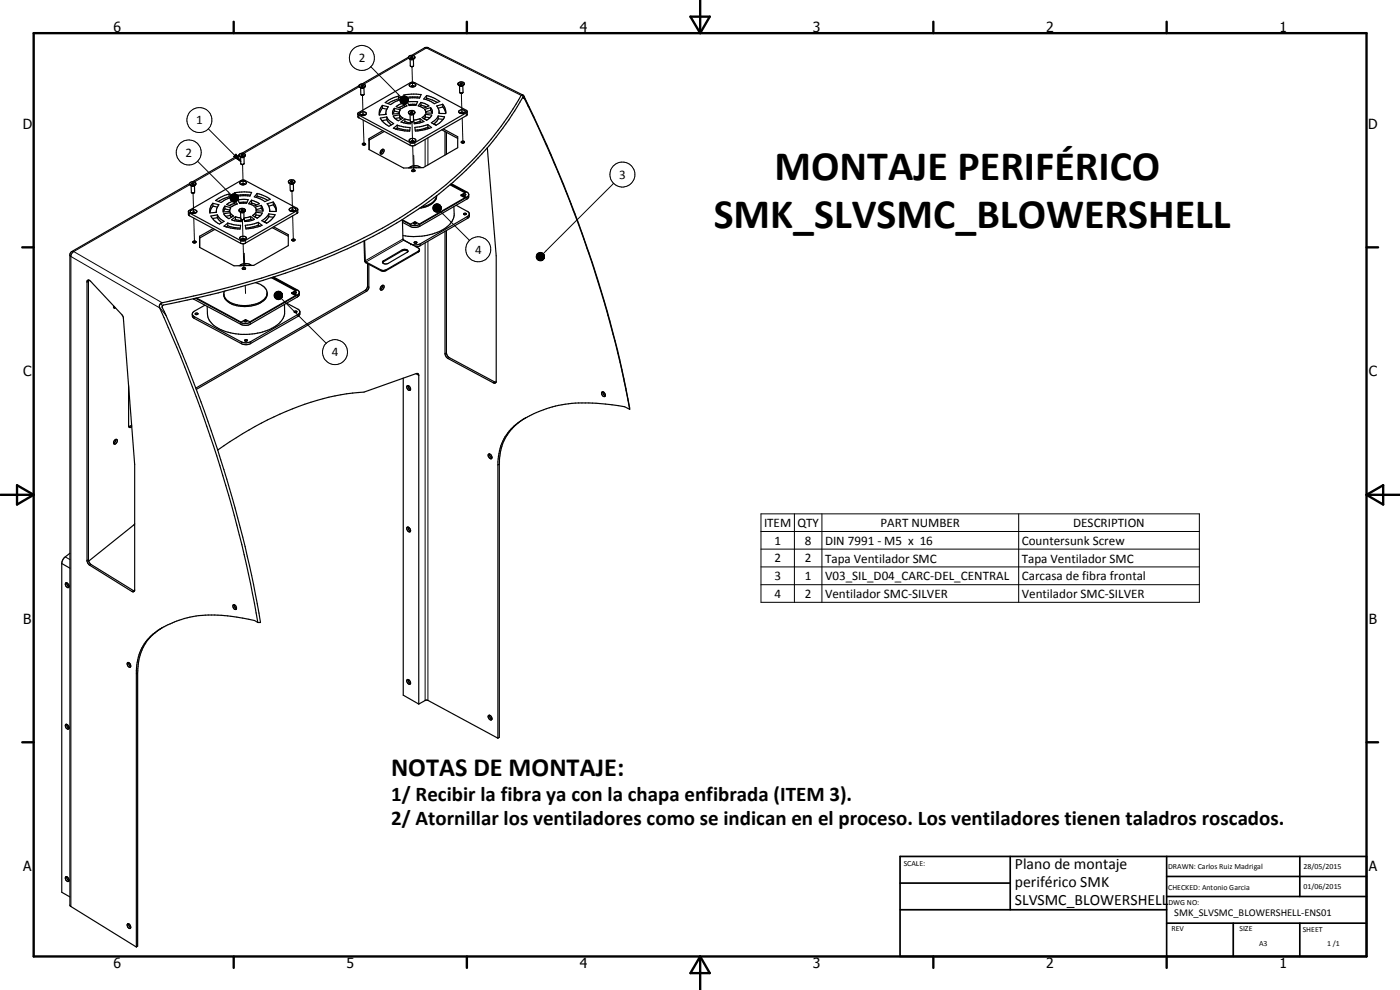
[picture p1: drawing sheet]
<svg xmlns="http://www.w3.org/2000/svg" width="420mm" height="297mm" viewBox="0 0 420 297" stroke-linecap="round" stroke-linejoin="round" font-family="sans-serif">
<g fill="none" stroke="#000" stroke-width=".3">
<path d="M122.7 17.4l-13.5 7.9M127.4 14.4h.6M128 14.4l28.4 14.2M128 14.4l-4 2.3M128.6 14.4h-.6M62.5 38.7l9.8 9.7M107.7 34.5v.8M107.8 26l-34.6 20M108.8 28.6l.2 6.1M109 36.1l.3 7.3M111.3 20l9.1 9.2M120 29.9l2.5 .1-2.5 .2z"/>
<path d="M120 30.2l2.5-.2-2.4 .4zM120 30h2.5M120.1 29.6l2.4 .4-2.5-.1zM120.1 30.4l2.4-.4-2.3 .7zM120.2 29.4l.1-.2 2.2 .8zM120.2 29.4l2.3 .6-2.4-.4zM120.2 30.7l2.3-.7-2.2 .9zM120.3 29.2l.3-.2 1.9 1zM120.3 30.9l2.2-.9-1.9 1.1zM120.6 29l.2-.1 1.7 1.1zM120.6 31.1l1.9-1.1-1.7 1.2zM120.8 28.9l.3-.1 1.4 1.2z"/>
<path d="M120.8 31.2l1.7-1.2-1.4 1.3zM121.1 28.8h.2l1.2 1.2zM121.1 31.3l1.4-1.3-1.2 1.3zM121.3 28.8h.3l.9 1.2zM121.6 28.8l.9 1.2zM121.9 29l.6 1zM122.1 29.1l.4 .9zM122.2 29.3l.3 .7zM122.4 29.5l.1 .5zM122.5 30l-.9 1.2-.3 .1zM122.5 30l-.6 1.2h-.3zM122.5 30l-.6 1.2z"/>
<path d="M122.5 30l-.4 1zM122.5 30l-.3 .8zM122.5 30l-.1 .6zM122.5 30v.3zM123.6 20l.2 6.1M123.6 36.6l.2 6M123.9 29.1v.2M124 31.3v.3M127.6 38.5v.4M128.4 38.2v.5M138.5 28l.1 6.1M138.7 35.4l.2 7.4"/>
<path d="M139.9 33.9v.8M156.7 28.4l.3 .8M156.8 29.3l.6 .3M157.3 29l1.2 2.9M57 55.4l-34.9 20.1M57.9 58l.2 6.1M59.3 48.4l10.1 10.1M69 59.2l2.5 .2-2.5 .1zM69 59.5l2.5-.1-2.4 .4zM69 59.4h2.5M69.1 59l2.4 .4-2.5-.2zM69.1 59.8l2.4-.4-2.3 .6z"/>
<path d="M69.2 58.7l2.3 .7-2.4-.4zM69.4 58.5l.2-.2 1.9 1.1zM69.4 58.5l2.1 .9-2.3-.7zM69.6 58.3l.2-.1 1.7 1.2zM69.8 58.2h.3l1.4 1.2zM70.1 58.2l.2-.1 1.2 1.3zM70.3 58.1l.3 .1 .9 1.2zM70.6 58.2l.9 1.2zM70.8 46.3l1.5 2.1-2.2-1.4zM70.9 58.3l.6 1.1zM71.1 58.4l.4 1zM71.3 58.6l.2 .8z"/>
<path d="M71.4 58.8l.1 .6zM71.5 59.4l-.9 1.2h-.3zM71.5 59.4l-.6 1.1-.3 .1zM71.5 59.4l-.6 1.1zM71.5 59.4l-.4 .9zM71.5 59.4l-.2 .7zM71.5 59.4l-.1 .5zM71.5 59.4v.2zM71.8 46.9l-13.5 7.7M72.8 49.4l.2 6.1M73.1 58.4v.3M87.6 57.3l.2 6.1"/>
<path d="M123.1 42.8v.8M123.9 43.8l.2 7.6M124.2 46.6l.1 3.7M124.5 42.8v.8M127.6 41.8v8.2M128.4 41.4v8.1M140.1 59.2v.5M184.2 55l-21.1 21.1M21 76.5l.3 .5 26.6 15.4M21.5 75.5h.6M22.1 75.5l-.5 .5-.3 .8v195.2M22.1 75.5l26.6 15.3"/>
<path d="M56.8 63.9v.8M58.2 65.4l.2 7.4M69.2 60l2.3-.6-2.1 .8zM69.4 60.2l2.1-.8-1.9 1zM69.6 60.4l1.9-1-1.7 1.1zM69.8 60.5l1.7-1.1-1.4 1.2zM70.1 60.6l1.4-1.2-1.2 1.2zM72.2 72.2l.1 .8M72.8 65.9l.1 6.1M73 73.2l.2 7.5M73.1 60.7v.3M73.3 76l.1 3.7"/>
<path d="M73.6 72.1v.8M87.8 64.8l.2 7.4M89.1 63.2v.9M115.1 78.3v.2M120.7 75v.2M120.9 71.7l-11.3 6.5-.2-.1M121.2 72.1l-11.4 6.5v.3M123.1 67.4v.5M123.3 73.2h.1M125.5 75.4v.2M125.9 67.4l.1 .5M126.1 73.2v.5"/>
<path d="M127.6 72.9v137.3M128.4 72.4v137.7M129.9 62.3l2.5 .1-2.5 .1zM129.9 62.5l2.5-.1-2.4 .4zM129.9 62.4h2.5M130 62l2.4 .4-2.5-.1zM130 62.8l2.4-.4-2.3 .6zM130.1 61.8l2.3 .6-2.4-.4zM130.1 63l2.3-.6-2.2 .9zM130.2 61.6l.3-.2 1.9 1zM130.2 61.6l2.2 .8-2.3-.6zM130.2 63.3l2.2-.9-1.9 1.1z"/>
<path d="M130.5 61.4l.2-.1 1.7 1.1zM130.5 63.5l1.9-1.1-1.7 1.2zM130.7 61.3l.3-.1 1.4 1.2zM130.7 63.6l1.7-1.2-1.4 1.2zM131 61.2h.2l1.2 1.2zM131 63.6l1.4-1.2-1.2 1.3zM131.2 61.2h.3l.9 1.2zM131.5 61.2l.9 1.2zM131.7 61.3l.7 1.1zM132 61.5l.4 .9zM132 63.3l8.9 8.8M132.2 61.6l.2 .8z"/>
<path d="M132.3 61.9l.1 .5zM132.4 62.4l-.9 1.2-.3 .1zM132.4 62.4l-.9 1.2zM132.4 62.4l-.7 1.1zM132.4 62.4l-.4 1zM132.4 62.4l-.2 .8zM132.4 62.4l-.1 .5zM132.4 62.4v.3zM140.2 65l.1 .5M160.9 76.9l2.5 .1-2.5 .1zM160.9 77.1l2.5-.1-2.4 .4zM160.9 77h2.5"/>
<path d="M161 76.6l2.4 .4-2.5-.1zM161 77.4l2.4-.4-2.3 .6zM161.1 76.4l2.3 .6-2.4-.4zM161.1 77.6l2.3-.6-2.2 .9zM161.2 76.1l.2-.1 2 1zM161.2 76.1l2.2 .9-2.3-.6zM161.2 77.9l2.2-.9-2 1zM161.4 76l.3-.1 1.7 1.1zM161.4 78l2-1-1.7 1.1zM161.7 75.9l.3-.1 1.4 1.2zM161.7 78.1l1.7-1.1-1.4 1.2zM162 75.8l.3-.1 1.1 1.3z"/>
<path d="M162 78.2l1.4-1.2-1.1 1.2zM162.3 75.7l1.1 1.3zM162.5 75.8l.3 .1 .6 1.1zM162.8 75.9l.6 1.1zM163 76.1l.4 .9zM163.1 76.2l.3 .8zM163.3 76.5l.1 .5zM163.4 77l-.9 1.2h-.2zM163.4 77l-.9 1.2zM163.4 77l-.6 1.1zM163.4 77l-.4 1zM163.4 77l-.3 .8z"/>
<path d="M163.4 77l-.1 .5zM163.4 77v.3zM26.5 84.4l-.4 .2M47.9 92.2l1.9 2.4M48.2 91.1l.6 .6M58.1 89.6v.1M58.3 95v.5M72.3 96.8v.5M73.6 85.7l.1 2.4M75.1 96.7v.6M82.3 88.5l2.5 .1-2.5 .2zM82.3 88.8l2.5-.2-2.5 .4z"/>
<path d="M82.3 88.6h2.5M82.3 88.3l2.5 .3-2.5-.1zM82.3 89l2.5-.4-2.3 .7zM82.5 88l2.3 .6-2.5-.3zM82.5 89.3l2.3-.7-2.2 .9zM82.6 87.8l.2-.2 2 1zM82.6 87.8l2.2 .8-2.3-.6zM82.6 89.5l2.2-.9-2 1.1zM82.8 87.6l.3-.1 1.7 1.1zM82.8 89.7l2-1.1-1.7 1.2zM83.1 87.5l.2-.1 1.5 1.2zM83.1 89.8l1.7-1.2-1.5 1.3z"/>
<path d="M83.3 87.4h.3l1.2 1.2zM83.3 89.9l1.5-1.3-1.2 1.3zM83.6 87.4h.3l.9 1.2zM83.9 87.4l.9 1.2zM84.1 87.5l.7 1.1zM84.4 87.7l.4 .9zM84.4 89.5l13.5 13.5M84.5 87.9l.3 .7zM84.7 88.1l.1 .5zM84.8 88.6l-1.2 1.3zM84.8 88.6l-.9 1.2zM84.8 88.6l-.7 1.1z"/>
<path d="M84.8 88.6l-.4 1zM84.8 88.6l-.3 .8zM84.8 88.6l-.1 .6zM84.8 88.6l-.1 .3zM89.2 88.6v.5M89.4 94.4v.5M109.6 87.1l.4 .3M110.3 85.9l.4 .2M114.2 80.9v.3M115.9 80.9v.3M72.4 102.6l.1 .5M75.3 102.5v.5"/>
<path d="M134 105.8l-.4 .3M134.9 107.3l-.5 .3M148.5 114.6l-.5 .3M38.9 127.9l.4 .3M149.8 139.2l-.4 .3M228.4 154.2h131.5v26.5h-131.5zM228.4 159.5h131.5M238.4 154.2v26.5M246.7 154.2v26.5M305.7 154.2v26.5M19.6 167.1l1.4 .8M26.5 167.9l-.4 .2"/>
<path d="M27.3 169.4l-.4 .2M40 177.2l-.4 .3M228.4 164.8h131.5M228.4 170.1h131.5M228.4 175.4h131.5M41.3 201.9l-.4 .3"/>
<circle cx="108.6" cy="17.4" r="3.8"/>
<circle cx="59.9" cy="36" r="3.7"/>
<circle cx="56.6" cy="45.8" r="3.7"/>
<circle cx="186.8" cy="52.4" r="3.7"/>
<circle cx="143.5" cy="74.8" r="3.8"/>
<circle cx="100.5" cy="105.7" r="3.7"/>
</g>
<g fill="none" stroke="#000" stroke-width=".35">
<path d="M122.6 17.1l.5-.4 .9-.1 .5 .5-.2 .5M122.6 17.1a1.11 1.11 0 0 0 1.9 .1M122.6 17.1a.97 .97 0 0 0 1.5 .6M122.6 17.1l-13.9 8.1M123.1 17.8l.2 2.1M123.3 19.9h.6M123.3 19.9l.1 .1M123.4 17.3h.1M123.5 16.9l-.3 .2 .4 .2M123.5 16.9v.4M123.5 17.3h.1M123.5 16.9l.3 .1"/>
<path d="M123.5 16.6l3.9-2.2 .9-.2 28.9 14.5a364.1 364.1 0 0 1 31.8 93.6v.5M123.5 20h.4M123.8 17l.1 .2-.3 .1M123.8 17v.2M124 19.9l-.1 .1M124.1 17.7v2.1l-.2 .1M124.3 17.6l-.5 .3-.9-.2M124.3 17.6l-.2 .1M107.8 25.7l-35.2 20.3M108 34l.7-.4h.7a.59 .59 0 0 1 .5 .7 .59 .59 0 0 1-.9 .4l-.8-.2zM108 26.2l.7 .3 .7-.3M108.2 26.3l.2 2.2"/>
<path d="M108.4 28.5h.7M108.4 28.5h.1M108.5 34.6a.49 .49 0 0 1 .5-.4 .49 .49 0 0 1 .4 .4M108.5 28.5l.2 .1M108.6 25.8l.2 .1M108.6 25.5l-.2 .2 .4 .2M108.6 25.5v.4M108.6 25.5l.4 .1M109 25.6v.1l-.2 .2M109 25.6v.2M109.2 28.4l-.2 .1M109.2 28.4l-.3 .2"/>
<path d="M109.2 26.3v2.1M109.4 26.2a.56 .56 0 0 0 .2-.7 .56 .56 0 0 0-.7-.3l-1.1 .4v.4l.2 .2M109.4 26.2l-.6 .2-.8-.2M109.6 25.8a1.25 1.25 0 0 1-1.8 0M114.1 35.4l2-.3 .8 1.1 1.2 .9-1.4 .8-1.4-.9zM114.8 31.6l1.7 .4-.6 1.2v1.1M114.8 31.6v.9M114.8 32.5l1.3 .3M114.8 31.6l-.8 1.2-.2 1.7M114.8 32.5l-.8 1.2-.2 .8M115.3 39.5l-4.5 2.5M115.6 30.8l2.1-1.3 1.9-.7 .8 1-1.8 .7-1.3 .9z"/>
<path d="M115.8 34v.3M115.9 34.3l-2.1 .2M116.1 35.1v.8M116.1 35.9l1.4 1.6M116.1 35.9l-1.5 .3M118 34.8l1.9-.3 1.1 .9-1.5 .8-.9-.6zM118.1 38.5l1.1-1 1.9 .6 2 .2-.2 1.1-3.6-.5zM118.4 32.5l1.8 .4-.4 1.2-2 .1 .1-.8zM118.4 32.5v.8M118.4 33.3l1.4 .4M118.4 33.3l-.5 .9M118.9 32l2.3-1.2 .9 1-1.6 .8z"/>
<path d="M119.2 37.5v.9M119.2 38.4l2.5 .6 1.3 .1M119.2 38.4l-.4 .3M119.6 29.7l.3 .3M119.6 28.8v.9M119.6 29.7l-3.2 1.4M119.9 34.5l.1 .8M120 35.3l.3 .5M120 35.3l-1.4 .3M121.2 28.5l2.2-.3 3 .2-.5 1.1-2.1-.2-2.1 .2zM121.2 30.8l.1 .9M121.3 31.7l-1.6 .6"/>
<path d="M121.3 31.7l.3 .3M121.5 35.7l-1.2 .9 3 .5v-.6M121.5 35.7v.8M121.5 35.7l1.6 .3M121.5 36.5l1.8 .4M121.5 36.5l-.4 .3M122.2 30.6l3.1-.1-.5 1.1-2 .1zM122.6 33.8a.99 .99 0 0 1 1-.6 .99 .99 0 0 1 .9 .7l-.2 .3M122.6 33.8l.2 .4M122.8 25.4a1.04 1.04 0 0 1 1.1-.5 1.04 1.04 0 0 1 .8 .8 1.23 1.23 0 0 1-1.9-.2zM123.1 34.3v2.1l.6 .1M123.3 36.4l.3 .2"/>
<path d="M123.3 26a.49 .49 0 0 1 .5-.3 .49 .49 0 0 1 .5 .3M123.4 33.8h.2M123.5 33.5l-.3 .2 .4 .2M123.5 33.5v.3M123.5 33.5h.3M123.8 33.5v.3M123.8 33.5l-.2 .4M123.9 36.5h-.2M124.1 34.3v2l-.4 .3M124.2 36l1.9-.4 1.1 .9-2.9 .6zM124.2 34.2l-.6 .3-.8-.3M124.3 34.2l-.7 .1-.8-.1"/>
<path d="M124.5 38.2l3.9-.8 1.1 .9-2 .6-2.8 .4zM124.5 33.7a1.22 1.22 0 0 1-1.9 .1M125 31.3l-2.4 .1M126 29.2l-4.4 .1M126.1 35.6v.8M126.1 36.4l-1.8 .4M126.1 36.4l.4 .3M126.3 30.7l1.4 .5 1 .6-1.6 .7-1.6-.8zM126.3 30.7l.1 .8M126.4 31.5l1.5 .6M126.4 31.5l-.3 .4M127.3 35.6l.8 .5"/>
<path d="M127.7 34.3l-1.1 1 1.4 .8M127.7 35.1l-.4 .6M127.7 34.3v.8M127.7 34.3l1.9 .2-1.6 1.6M127.7 35.1l1.4 .2M128 28.7l-.8 1 .6 .1M128 29.5l-.2 .3M128 28.7v.8M128 28.7l2 .6 2 1.1-1.7 .7-2.5-1.3M128 29.5l3.2 1.2M128.4 37.4v.8M128.4 38.2l.4 .3"/>
<path d="M128.4 38.2l-1.8 .6-2 .2M129.2 32.3l-1.8 .5 .4 1.1 1.9 .1M129.2 32.3l.5 .8v.9M129.2 32.3v.8M129.2 33.1l.5 .9M129.2 33.1l-1.4 .4M129.4 36.8l1.3-.9 .8-1.1 1.9 .3-1.2 1.5-1.4 1zM130.2 37.2l.7 .3M131.5 34.8v.8M131.5 35.6l1.5 .2M131.5 35.6l-.4 .7-.9 .9M131.8 33.6v.4"/>
<path d="M132.6 38.9l4.8 2.6M132.9 31.3l-1.8 .5 .4 .7M132.9 32.1l-1.4 .4M132.9 31.3v.8M132.9 31.3l.7 1.1 .2 1.7-2-.1-.3-1.5M132.9 32.1l.9 1.8M133 38.7l4.4 2.3v3.3l-10.4 6-5.9 .1-10.3-5.5v-3.3l4-2.4M133.6 39.5v7M134 39.7v6.6M137.4 25.1a1.12 1.12 0 0 0 1.9 .2M137.4 25.1a1.15 1.15 0 0 1 1.9-.1l-.2 .6M137.4 25.1l.3 .5"/>
<path d="M137.9 25.7l.2 2.2M138.1 27.9h.1M138.1 27.9h.7M138.3 24.9l-.2 .4h.4M138.3 24.9v.3M138.3 24.9h.3M138.3 25.2l-.1 .1M138.3 25.2l.1 .1M138.6 24.9l.1 .2-.2 .2M138.6 24.9v.3M138.7 34l-.1 .1M138.8 27.9h-.5"/>
<path d="M138.9 25.7l-.1 2.2M139.1 25.6l-.6 .3-.8-.3M139.1 25.6l-.6 .2-.8-.2M139.1 34l.2-.1a.62 .62 0 0 0 .1-.8 .62 .62 0 0 0-.8-.2 .59 .59 0 0 0-.8 .3 .59 .59 0 0 0 .2 .8l.7 .1M139.1 34l-.4 .1M139.1 34a.53 .53 0 0 0-.5-.3 .53 .53 0 0 0-.4 .3M139.3 25.1v.1M140.2 33.4v1l-.3 .3-15.4 8.9-.6 .2-.8-.2-15.5-8.3-.2-.3v-1l16.1-9.3 1 .1 15.7 8.5v.4l-.3 .2-15.4 8.9-.8 .2-16-8.5-.3-.3M156.8 28.4h-.2a104.6 104.6 0 0 1-40.1 39 196.8 196.8 0 0 1-47 18.6l-9.1 2.3-11.9 2.5a1.27 1.27 0 0 0-.6 1.6 393.6 393.6 0 0 1 29.5 94.4M56.9 55.1l-35.4 20.4-.5 .7v195.5l19.9 12.4M56.9 55.2l.2 .4M57.1 55.6l1.1 .1"/>
<path d="M57.2 55.6l.6 .3 .4-.1M57.4 55.7l.2 2.1M57.6 57.8l.4 .1M57.6 57.8l.3 .2M57.7 54.9l-.2 .1 .4 .2M57.7 54.9v.3h.2M57.7 54.9h.4M57.8 54.5a.59 .59 0 0 1 .7 .1 .59 .59 0 0 1 .1 .8l-1.1 .2-.6-.5M57.8 54.5l-.4 .1-.5 .5M58.1 54.9l.1 .2-.3 .1M58.1 54.9v.3M58.3 57.8l-.3 .1"/>
<path d="M58.3 57.8l-.3 .2M58.4 55.7l-.1 2.1M58.6 55.5l-.4 .2M58.6 55.5l-.4 .3M58.8 55l-.2 .5M68.7 58.2v.9M68.7 59.1l.3 .3M68.7 59.1l-3.2 1.4M70.3 57.8l3-.2 2.2 .1-.5 1.1-2.1-.1-2 .2zM71.4 60l3.1-.1-.5 1.1h-2.1zM71.7 46.5l-13.9 8M71.7 46.5a1 1 0 0 1 1.1-.6 1 1 0 0 1 .8 .8l-.2 .3"/>
<path d="M71.7 46.5l.1 .2M71.7 46.5l.1 .3M71.8 46.8a1.06 1.06 0 0 0 1.6 .2M72.4 49.3h.1M72.4 49.3l.3 .1M72.6 46.3l-.3 .2 .1 .2h.4M72.6 46.3v.4M72.6 46.6l.2 .1M72.6 46.3l.3 .1M72.9 46.4l-.1 .3M72.9 46.4v.2M73.1 49.3h-.1"/>
<path d="M73.1 49.3l-.4 .1M73.2 47.1l.1 2-.6 .3M73.4 47l-1.2 .1 .2 2.2M73.4 55.4a.55 .55 0 0 0 .5-.8 .55 .55 0 0 0-.8-.2l-1.1 .3v.3l.3 .4 .8 .1M73.4 55.4l-.4 .1M73.4 55.4a.51 .51 0 0 0-.5-.4 .51 .51 0 0 0-.4 .4M73.6 46.6a1.18 1.18 0 0 1-1.8 .1M75.1 58.5l-4.4 .1M77.2 58l-.9 1.1 .6 .1M77.2 58.8l-.3 .4M77.2 58v.8M77.2 58l2.5 .9 1.4 .9-1.6 .7-2.6-1.3"/>
<path d="M77.2 58.8l3.2 1.3M86.6 54.8l.2 .2M86.7 54.7a.8 .8 0 0 1 .4-.8 .8 .8 0 0 1 .9 .1l.5 .4-.2 .5M86.8 55l.4 .1M86.8 55l.4 .2M87 55.1l.2 2.1M87.2 57.2l.3 .1M87.4 54.6l.2 .1M87.4 54.3l-.2 .1 .1 .2 .3 .1M87.4 54.3v.3M87.4 54.3h.4M87.8 54.3l.1 .2-.3 .2"/>
<path d="M87.8 54.3v.3M88 57.2h-.8M88 55.1l.1 2-.4 .2M88.2 54.9l-.4 .3h-.6M88.3 54.9l-1.1 .2M88.5 54.5a1.27 1.27 0 0 1-1.8 .2M108.8 43.1h.9a.44 .44 0 0 1-.5 .4 .44 .44 0 0 1-.4-.4zM109 43.5h.5M114.8 44.8a1.17 1.17 0 0 1-.7 1.2M114.9 44.8l-.6 .5-.2 .7M114.9 44.8h.1a.82 .82 0 0 1 .1 1 .82 .82 0 0 1-.9 .3l-.1-.1M122.8 41.9a1.26 1.26 0 0 1 2 .2 1.17 1.17 0 0 1-2 0z"/>
<path d="M123.2 50.2v.1M123.2 50.2l-.2 .2M123.2 50.2l.3 .1M123.9 51.5l-.2-.1a.44 .44 0 0 1 .2-.6 .44 .44 0 0 1 .6 .3l-.3 .4M124 51.4l-.1 .1M124.2 50.3h.7M124.3 51.4l-.4 .1M124.3 42.5a.48 .48 0 0 0-.5-.3 .48 .48 0 0 0-.5 .4M125.8 50.2l-.3 .1M125.8 50.2l.3 .1M125.8 50.2v.1M126.5 50.3a3.3 3.3 0 0 0-3.9 .1"/>
<path d="M135.1 55.5l4.4 2.3M135.2 55.3l4.5 2.4M135.3 55.2l4.6 2.5-1.4 .7M135.5 55.1l5 2.8 .1 1.4-14.6 8.6a3.3 3.3 0 0 1-2.9 0l-2.3-1.2M138.4 58.5l1.3 .7M138.4 58.5v.2l1.1 .6M138.5 42.5l.6-.1 .3 .3a.57 .57 0 0 1-1-.1zM138.5 58.4l1.4 .7-14.1 8.1-1.3-.7-1.3 .8-2.4-1.3M138.5 58.4l-.1 .1M138.7 42.9h.4M139 58.3a.36 .36 0 0 1 .4-.1 .36 .36 0 0 1 .2 .3l-.5 .1zM140.7 58.5l-.6 .7-14.2 8.2a3.2 3.2 0 0 1-2.8 0l-2.3-1.2"/>
<path d="M146.3 44.3l2.6 32.5-.1 37.9M56.7 63.2l15.5-9 .9-.2 16 8.4 .3 .4v1l-15.9 9.3-.7 .1-.5-.2-15.5-8.3-.3-.4zM57.2 63.2a1.06 1.06 0 0 1 1.8 .4l-.6 .4h-.7l-.6-.4zM57.9 72.4l.5-.1a.34 .34 0 0 1 .5 .4 .34 .34 0 0 1-.6 .2l-.4-.2zM58.2 72.9h.4M58.2 64l-.2 .1M58.6 63.9l-.1-.2-.5-.1-.4 .4M59.9 70.9v.5M59.9 71.4v2.8M63.3 64.8l1.9-.3 .8 1 1.3 .9-1.4 .8-1.8-1.2zM63.9 61l1.8 .4-.6 1.2-.1 1.1-2 .2M63.9 61v.8"/>
<path d="M63.9 61l-.8 1.2-.1 1.7M63.9 61.8l1.3 .3M63.9 61.8l-.5 .8-.4 1.3M64 68.6l-4.1 2.3M64.5 68.8l-4.6 2.6M64.7 60.2l1.5-1 2.5-1 .8 1-1.7 .7-1.4 .8zM64.9 63.4v.3M65.2 64.5v.8M65.2 65.3l1.4 1.5M65.2 65.3l-1.5 .3M67.1 64.1l2-.3 1 1-1.4 .8-1-.7zM67.2 67.9l1.2-1 1.8 .5 2 .2-.2 1.1-2.8-.3z"/>
<path d="M67.5 61.8l1.8 .5-.4 1.2M67.5 61.8v.9M67.5 62.7l1.4 .3M67.5 61.8l-.5 .9v.9l1.9-.1M67.5 62.7l-.5 .9M68 61.3l2.4-1.1 .8 1-1.5 .8zM68.4 66.9v.8M68.4 67.7l1.7 .5 2 .3M68.4 67.7l-.5 .4M68.9 63.3v.2M69.1 63.8v.8M69.1 64.6l.4 .6"/>
<path d="M69.1 64.6l-1.4 .3M70.4 60.2v.8M70.4 61l.3 .4M70.4 61l-1.5 .6M70.6 65l-1.1 1 2.9 .5 .1-.6h.2M70.6 65l1.7 .4M70.6 65v.9M70.6 65.9l1.9 .3M70.6 65.9l-.3 .3M71.7 63.1v.1M72 63.5a.79 .79 0 0 0 1.1 .3 .79 .79 0 0 0 .2-1.1 .91 .91 0 0 0-1-.1 .91 .91 0 0 0-.5 .9l.8 .2 .6-.1M72.2 63.7l.2 2.1"/>
<path d="M72.3 79.5l-.2 .3M72.3 79.5l.3 .2M72.3 79.5v.2M72.4 65.8h.7M72.4 65.8h.1M72.5 71.9a.51 .51 0 0 1 .5-.3 .51 .51 0 0 1 .4 .3M72.6 62.9v.3M72.6 62.9l-.3 .1 .5 .2M72.6 63.2h-.1M72.6 63.2h.2M72.6 62.9h.3M72.9 62.9v.2"/>
<path d="M72.9 62.9l.1 .2-.2 .1M73.1 65.8h-.1M73.1 65.8l-.3 .1M73.2 63.6l-.1 2.2M73.3 65.4l1.9-.5 1.2 .9-1.4 .5-1.6 .2zM73.4 71.9l-.9 .1M73.4 71.9l.5-.4v-.3l-.5-.3h-.8l-.7 .5 .6 .6M73.6 67.6l2-.3 1.9-.6 1.1 .9-2.6 .8-2.2 .3zM73.6 63.1a1.27 1.27 0 0 1-1.8 .2M74.1 79.7h-.8M74.1 60.7h-2.3M75 79.5l-.3 .2"/>
<path d="M75 79.5l.3 .2M75 79.5v.2M75.2 64.9l.1 .9M75.3 65.8l-1.9 .4M75.3 65.8l.3 .3M75.5 60.1l2.3 1-1.6 .7-1.6-.7zM75.5 60.1v.8M75.5 60.9l1.5 .6M75.5 60.9l-.3 .4M75.6 79.7a3.2 3.2 0 0 0-3.9 .1M75.8 64.7l1-1 1.9 .2-.6 .8-.9 .7zM76.5 65l.7 .4"/>
<path d="M76.8 63.7v.8M76.8 64.5l-.4 .5M76.8 64.5l1.4 .2M77.5 66.7v.9M77.5 67.6l.5 .3M77.5 67.6l-3.8 .8M78.4 61.6l-1.9 .5 .4 1.2h2M78.4 61.6l.5 1.1v.6M78.4 61.6v.9M78.4 62.5l.5 .8M78.4 62.5l-1.5 .4M78.6 66.2l1.2-.9 .9-1.1 1.9 .2-1.2 1.6-1.4 1z"/>
<path d="M79.4 66.5l.7 .4M80.7 64.2v.8M80.7 65l1.4 .2M80.7 65l-1.4 1.6M80.9 62.9v.5M81.7 68.3l4.8 2.6M82 60.6l-1.8 .5 .5 .7M82 60.6v.9M82 60.6l.7 1.2 .2 1.7-2-.1-.2-1.6M82 61.5l.9 1.8M82 61.5l-1.3 .3M82.2 68.1l4.3 2.3v3.3l-10.4 5.9-5.9 .2-10.3-5.6v-3.3"/>
<path d="M86.8 62.7a1.2 1.2 0 0 1 2 .2 1.06 1.06 0 0 1-1.1 .5 1.06 1.06 0 0 1-.9-.7zM87.6 71.9l.5-.2 .4 .4-.7 .2zM88 72.2l-.2 .1M88.3 63.3a.51 .51 0 0 0-.5-.3 .51 .51 0 0 0-.5 .4M89.4 62.9l-16.3 9.4-.9-.1-15.4-8.3-.3-.4M109.4 72.2l.3 6.2 5 2.7 1.2-.2 9.6-5.5 .4-.4M110.3 79.1v6.8l-.2 .6-.5 .6-50.9 29.4M110.7 79.3v7l-.7 1.1-51.1 29.4M114.9 78.4l5.8-3.4a1.36 1.36 0 0 1 1.8 .4l-6 3.6a.96 .96 0 0 1-1 .3 .96 .96 0 0 1-.7-.8zM120.8 65.9l.3 6.1M121.1 72l4.4 2.4 .4 .4v.5l-10.7 6.1-1-.2-4.4-2.3-.3-.4-.2-6.2M122.4 75.5a1.35 1.35 0 0 0-1.7-.3l-5.9 3.6"/>
<path d="M124.2 66.8a.36 .36 0 0 1 .4-.1 .36 .36 0 0 1 .2 .4l-.5 .1zM124.4 72.6l.7 .1a.43 .43 0 0 1-.4 .3 .43 .43 0 0 1-.4-.2zM126.4 62.1a5.4 5.4 0 0 0 4.6-3v-.4a3.7 3.7 0 0 1-2.9 3.3l-2.2 .5M133.6 69.4v37.2l.8 1 13.6 7.3 .4 .1 .4-.3M134 69.2l.1 37.1 .8 1 13.9 7.4M136.2 62a6.8 6.8 0 0 1-.1 3.5 9.4 9.4 0 0 1-7.1 4.9 20.3 20.3 0 0 1-8.1 .3M136.9 61.6l3.3 1.8a.81 .81 0 0 1 .6 .8 .81 .81 0 0 1-.6 .8l-14.1 8.2a3.4 3.4 0 0 1-2.8 0l-2.2-1.2M139.1 64.1a.39 .39 0 0 1 .5-.1 .39 .39 0 0 1 .3 .3l-.5 .1zM140.8 64.1a1.06 1.06 0 0 1-.5 1.4l-14.4 8.3-1 .2M26.2 84.2l.3-.2 .7 .4 9.3 10 .5 .9 3.4 44.1v37.8l-.4 .4-13.1-8-.8-1.2zM26.6 84v84.4M34.1 92.2l.2 .3 .4-.1"/>
<path d="M34.1 91.8v.4M34.4 92l-.3 .2M48.8 91.7l-.1 .2a472.4 472.4 0 0 1 19.4 51.9l.8 2.9a349.5 349.5 0 0 1 9.3 40.1h-.8M48.8 91.7a245.4 245.4 0 0 0 63.2-20.8 111.5 111.5 0 0 0 40.7-35l4.1-6.6h.3a360.3 360.3 0 0 1 24.5 62.4 298.7 298.7 0 0 1 7.4 31.1M48.8 91.7h.1M58.7 94l.4-.1 .3 .3a.38 .38 0 0 1-.5 .2 .38 .38 0 0 1-.2-.4zM61.5 91.6l-3.2 1.8a.86 .86 0 0 0-.6 .8 .86 .86 0 0 0 .6 .8l14.1 7.6a3.1 3.1 0 0 0 2.9-.1l14.1-8.1 .6-.8M67.3 87.4a2.96 2.96 0 0 0 2.4 3.6 9.6 9.6 0 0 0 9.9-1.5l.6-1.4M72.7 80.5l.7-.2 .3 .3-.7 .2zM73 80.8h.3M73.3 96.2l.6-.1 .2 .3-.7 .1zM76.7 84.8a3.6 3.6 0 0 1 3.4 4.1 6.4 6.4 0 0 1-6 3 7.7 7.7 0 0 1-6.6-2.3l-.3-1.3"/>
<path d="M81.4 83.3l7.3 3.9M81.7 83.3l7.1 3.8M81.9 83.2l7.1 3.8-1.3 .8M82.1 83.1l7.3 4 .4 .5-.1 1-15.2 8.9h-2l-14.5-7.8M85.4 91.4a6.5 6.5 0 0 1-.6 4.4 12.9 12.9 0 0 1-9.9 4.5 14.2 14.2 0 0 1-11.5-3.4l-1-1.8-.2-3.2M86.1 91l3.5 1.9 .4 .6-.2 1.1-14.5 8.4a2.98 2.98 0 0 1-2.8 .1l-14.4-7.7-.4-.4v-.8M87.5 87.9l1.3 .7M87.5 87.9l1.2 .8M87.7 87.8l1.3 .7-14 8.1-1.3-.7-1.4 .7-13.3-7.2M87.7 87.8l-.2 .1M88.2 87.6l.7 .1a.47 .47 0 0 1-.4 .3 .47 .47 0 0 1-.4-.2zM88.3 93.5l.3-.2 .5 .2-.3 .3h-.4z"/>
<path d="M88.3 93.5h.1M89.8 87.8l-.6 .8-14.1 8.1a3.1 3.1 0 0 1-2.8 .1l-13.6-7.3M114.8 85.6l-.1 .7-.6 .5M114.9 85.6l-.6 .5-.2 .7M114.9 85.6h.1a.82 .82 0 0 1 .1 1 .82 .82 0 0 1-.9 .4l-.1-.2M38.6 115.7v12.1l.3 .5 .6-.3M73.4 102.1v.1M73.5 102l.4-.1 .3 .3-.5 .2zM121 113.5v95.1l4.7 2.6M122.2 115.8v-.1a.85 .85 0 0 1 .9 .5 .85 .85 0 0 1-.1 .9 .98 .98 0 0 1-.8-1.3zM122.5 115.7l.3 .9 .4 .3M124.9 112.1l.8 .5"/>
<path d="M125.7 112.6l-.2-.5h-.5l-15.7 5.5a81.4 81.4 0 0 0-38.4 13.7l-5.6 3.7M125.7 112.6v98.6M180.6 117.7a.74 .74 0 0 1 1 .3 .74 .74 0 0 1-.3 1 1.02 1.02 0 0 1-.7-1.3zM181 117.6v.5l.7 .6M34.4 132.1a.49 .49 0 0 1 .7-.2 .49 .49 0 0 1 0 .8l-.4 .5a.5 .5 0 0 1-.7-.2 .5 .5 0 0 1 .2-.7zM34.7 131.8l-.1 .7-.5 .5M39.5 127.6l-.9 .4M146.6 136.3a.77 .77 0 0 1 .9 .4 .77 .77 0 0 1-.2 1 1.14 1.14 0 0 1-.7-1.4zM146.9 136.2a1.17 1.17 0 0 0 .7 1.2M157.8 125.3a15.1 15.1 0 0 0-8 13.9v82l-.4 .3M189 122.8l-1.5-.8a52.7 52.7 0 0 0-20.8-.2l-1.8 .5a27.8 27.8 0 0 0-12 7 15.2 15.2 0 0 0-3.5 9.3v82.9M40.4 157.2l-13.8 11.2"/>
<path d="M122.2 158.2a.83 .83 0 0 1 .9 .4 .83 .83 0 0 1-.1 1 1 1 0 0 1-.8-1.4zM122.5 158.2l.3 .8 .4 .3M18.5 169.1l2.5 1.4M18.5 169.1v98.6l2.5 1.4M19.8 174.9a.8 .8 0 0 1 .8 .5 .8 .8 0 0 1-.2 .9 1 1 0 0 1-.6-1.4zM20 174.9l.3 .9 .4 .3M21 166l-1.8 1.5-.7 1.6M26.6 168.4l.7 1 13 7.9M38.3 198.8a.86 .86 0 0 1 .8 .5 .86 .86 0 0 1-.1 .9 .94 .94 0 0 1-.7-1.4zM38.6 198.8l.3 .8 .3 .3M48.7 188.3a14.7 14.7 0 0 0-7.4 13.6v82l-.4 .2M70 181.5h.1a.91 .91 0 0 1 .8 1.3 .87 .87 0 0 1-.9-.3 .87 .87 0 0 1 0-1z"/>
<path d="M70.3 181.5l.2 .7 .4 .4M77.4 186.8l-1-.6a42.7 42.7 0 0 0-20.2-.8 24.9 24.9 0 0 0-11.7 6.2 14.4 14.4 0 0 0-3.6 9.7v82.8M19.7 217.4a.83 .83 0 0 1 .9 .4 .83 .83 0 0 1-.1 1 1 1 0 0 1-.8-1.4zM20 217.3a1.07 1.07 0 0 0 .7 1.2M122.5 203.9h-.3a.81 .81 0 0 0 0 .9 .81 .81 0 0 0 .9 .3l.1-.1M122.5 203.9l.5 .4 .2 .7M122.5 203.9l.3 .9 .4 .3M125.7 211.2l2-1.1h.7l21 11.4M146.6 214.7a.75 .75 0 0 1 .9 .4 .75 .75 0 0 1-.2 .9 1.12 1.12 0 0 1-.7-1.3zM146.9 214.6a1.17 1.17 0 0 0 .7 1.2M19.7 263.1a.83 .83 0 0 1 .9 .4 .83 .83 0 0 1-.1 1 1 1 0 0 1-.8-1.4zM20 263.1a1.17 1.17 0 0 0 .7 1.1"/>
<path d="M38.3 277.2a.77 .77 0 0 1 .8 .5 .77 .77 0 0 1-.2 .9 .99 .99 0 0 1-.6-1.4zM38.3 277.2h.1M38.6 277.2l.2 .7 .4 .4"/>
</g>
<g fill="none" stroke="#000" stroke-width=".71">
<path d="M10.1 9.9h400v277.1h-400zM70.1 6.5v3.4M140.1 6.5v3.4M207.2 5h5.8l-2.9 4.9zM210.1 0v9.9M280.1 6.5v3.4M350.1 6.5v3.4M6.7 74.2h3.4M410.1 74.2h3.5M.1 148.5h10M5.1 145.6l5 2.9-5 2.9zM410.1 148.5h10"/>
<path d="M410.1 148.5l5-2.9v5.8zM6.7 222.7h3.4M410.1 222.7h3.5M70.1 287v3.4M140.1 287v3.4M210.1 287v10M210.1 287l2.9 5h-5.8zM280.1 287v3.4M350.1 287v3.4"/>
</g>
<path d="M270.1 257h140v30h-140zM303.2 257v16M350.1 257v30M390.1 257v12M270.1 265h33.1M270.1 273h80M350.1 277h60M350.1 269h60M350.1 263h60M370.1 277v10M390.1 277v10" fill="none" stroke="#000" stroke-width=".51"/>
<g fill="#000">
<path d="M122.4 29.5l.1 .5zM122.2 29.3l.3 .7zM122.1 29.1l.4 .9zM121.9 29l.6 1zM121.6 28.8l.9 1.2zM121.3 28.8h.3l.9 1.2zM121.1 28.8h.2l1.2 1.2zM120.8 28.9l.3-.1 1.4 1.2zM120.6 29l.2-.1 1.7 1.1zM120.3 29.2l.3-.2 1.9 1zM120.2 29.4l.1-.2 2.2 .8zM120.2 29.4l2.3 .6-2.4-.4z"/>
<path d="M120.1 30.4l2.4-.4-2.3 .7zM120.2 30.7l2.3-.7-2.2 .9zM120.3 30.9l2.2-.9-1.9 1.1zM120.6 31.1l1.9-1.1-1.7 1.2zM120.8 31.2l1.7-1.2-1.4 1.3zM121.1 31.3l1.4-1.3-1.2 1.3zM122.5 30l-.9 1.2-.3 .1zM122.5 30l-.6 1.2h-.3zM122.5 30l-.6 1.2zM122.5 30l-.4 1zM122.5 30l-.3 .8zM122.5 30l-.1 .6z"/>
<path d="M122.5 30v.3zM70.8 46.3l1.5 2.1-2.2-1.4zM71.4 58.8l.1 .6zM71.3 58.6l.2 .8zM71.1 58.4l.4 1zM70.9 58.3l.6 1.1zM70.6 58.2l.9 1.2zM70.3 58.1l.3 .1 .9 1.2zM70.1 58.2l.2-.1 1.2 1.3zM69.8 58.2h.3l1.4 1.2zM69.6 58.3l.2-.1 1.7 1.2zM69.4 58.5l.2-.2 1.9 1.1z"/>
<path d="M69.4 58.5l2.1 .9-2.3-.7zM69.2 58.7l2.3 .7-2.4-.4zM69.1 59.8l2.4-.4-2.3 .6zM69.2 60l2.3-.6-2.1 .8zM69.4 60.2l2.1-.8-1.9 1zM69.6 60.4l1.9-1-1.7 1.1zM69.8 60.5l1.7-1.1-1.4 1.2zM70.1 60.6l1.4-1.2-1.2 1.2zM71.5 59.4l-.9 1.2h-.3zM71.5 59.4l-.6 1.1-.3 .1zM71.5 59.4l-.6 1.1zM71.5 59.4l-.4 .9z"/>
<path d="M71.5 59.4l-.2 .7zM71.5 59.4l-.1 .5zM71.5 59.4v.2zM132.3 61.9l.1 .5zM132.2 61.6l.2 .8zM132 61.5l.4 .9zM131.7 61.3l.7 1.1zM131.5 61.2l.9 1.2zM131.2 61.2h.3l.9 1.2zM131 61.2h.2l1.2 1.2zM130.7 61.3l.3-.1 1.4 1.2zM130.5 61.4l.2-.1 1.7 1.1z"/>
<path d="M130.2 61.6l.3-.2 1.9 1zM130.2 61.6l2.2 .8-2.3-.6zM130.1 61.8l2.3 .6-2.4-.4zM130 62.8l2.4-.4-2.3 .6zM130.1 63l2.3-.6-2.2 .9zM130.2 63.3l2.2-.9-1.9 1.1zM130.5 63.5l1.9-1.1-1.7 1.2zM130.7 63.6l1.7-1.2-1.4 1.2zM131 63.6l1.4-1.2-1.2 1.3zM132.4 62.4l-.9 1.2-.3 .1zM132.4 62.4l-.9 1.2zM132.4 62.4l-.7 1.1z"/>
<path d="M132.4 62.4l-.4 1zM132.4 62.4l-.2 .8zM132.4 62.4l-.1 .5zM132.4 62.4v.3zM163.3 76.5l.1 .5zM163.1 76.2l.3 .8zM163 76.1l.4 .9zM162.8 75.9l.6 1.1zM162.5 75.8l.3 .1 .6 1.1zM162.3 75.7l1.1 1.3zM162 75.8l.3-.1 1.1 1.3zM161.7 75.9l.3-.1 1.4 1.2z"/>
<path d="M161.4 76l.3-.1 1.7 1.1zM161.2 76.1l.2-.1 2 1zM161.2 76.1l2.2 .9-2.3-.6zM161.1 76.4l2.3 .6-2.4-.4zM161 77.4l2.4-.4-2.3 .6zM161.1 77.6l2.3-.6-2.2 .9zM161.2 77.9l2.2-.9-2 1zM161.4 78l2-1-1.7 1.1zM161.7 78.1l1.7-1.1-1.4 1.2zM162 78.2l1.4-1.2-1.1 1.2zM163.4 77l-.9 1.2h-.2zM163.4 77l-.9 1.2z"/>
<path d="M163.4 77l-.6 1.1zM163.4 77l-.4 1zM163.4 77l-.3 .8zM163.4 77l-.1 .5zM163.4 77v.3zM84.7 88.1l.1 .5zM84.5 87.9l.3 .7zM84.4 87.7l.4 .9zM84.1 87.5l.7 1.1zM83.9 87.4l.9 1.2zM83.6 87.4h.3l.9 1.2zM83.3 87.4h.3l1.2 1.2z"/>
<path d="M83.1 87.5l.2-.1 1.5 1.2zM82.8 87.6l.3-.1 1.7 1.1zM82.6 87.8l.2-.2 2 1zM82.6 87.8l2.2 .8-2.3-.6zM82.5 88l2.3 .6-2.5-.3zM82.3 89l2.5-.4-2.3 .7zM82.5 89.3l2.3-.7-2.2 .9zM82.6 89.5l2.2-.9-2 1.1zM82.8 89.7l2-1.1-1.7 1.2zM83.1 89.8l1.7-1.2-1.5 1.3zM83.3 89.9l1.5-1.3-1.2 1.3zM84.8 88.6l-1.2 1.3z"/>
<path d="M84.8 88.6l-.9 1.2zM84.8 88.6l-.7 1.1zM84.8 88.6l-.4 1zM84.8 88.6l-.3 .8zM84.8 88.6l-.1 .6zM84.8 88.6l-.1 .3z"/>
</g>
<path d="M120 29.8h2.5M69 59.2h2.5M129.9 62.2h2.5M129.9 62.6h2.5M160.9 76.8h2.5M160.9 77.2h2.5M82.3 88.5h2.5M82.3 88.8h2.5" fill="none" stroke="#000" stroke-width=".38"/>
<path d="M120 30.2h2.5M69 59.6h2.5" fill="none" stroke="#000" stroke-width=".42"/>
<g font-size="12.6">
<text x="232.4" y="54">MONTAJE PERIFÉRICO</text>
<text x="214.2" y="68.4">SMK_SLVSMC_BLOWERSHELL</text>
</g>
<text font-size="7.9" x="117.4" y="232.7">NOTAS DE MONTAJE:</text>
<g font-size="6.3">
<text x="117.4" y="240.4">1/ Recibir la fibra ya con la chapa enfibrada (ITEM 3).</text>
<text x="117.4" y="247.6">2/ Atornillar los ventiladores como se indican en el proceso. Los ventiladores tienen taladros roscados.</text>
</g>
<g font-size="4.7">
<text x="304.6" y="260.8">Plano de montaje</text>
<text x="304.6" y="266.2">periférico SMK</text>
<text x="304.6" y="271.6">SLVSMC_BLOWERSHELL</text>
</g>
<g font-size="4.2">
<text x="34" y="9.6">6</text>
<text x="104" y="9.6">5</text>
<text x="174" y="9.6">4</text>
<text x="244" y="9.6">3</text>
<text x="314" y="9.6">2</text>
<text x="384" y="9.6">1</text>
<text x="6.8" y="38.7">D</text>
<text x="410.6" y="38.7">D</text>
<text x="7" y="112.9">C</text>
<text x="410.8" y="112.9">C</text>
<text x="7" y="187.1">B</text>
<text x="410.8" y="187.1">B</text>
<text x="7" y="261.4">A</text>
<text x="410.8" y="261.4">A</text>
<text x="34" y="290.4">6</text>
<text x="104" y="290.4">5</text>
<text x="174" y="290.4">4</text>
<text x="244" y="290.4">3</text>
<text x="314" y="290.4">2</text>
<text x="384" y="290.4">1</text>
</g>
<g font-size="3.9">
<text x="107.6" y="18.7">2</text>
<text x="58.9" y="37.3">1</text>
<text x="55.7" y="47">2</text>
<text x="185.8" y="53.7">3</text>
<text x="142.6" y="76.1">4</text>
<text x="99.6" y="106.9">4</text>
<text x="229.3" y="158.1">ITEM</text>
<text x="239.3" y="158.1">QTY</text>
<text x="264.2" y="158.1">PART NUMBER</text>
<text x="322.1" y="158.1">DESCRIPTION</text>
<text x="232.4" y="163.4">1</text>
<text x="241.5" y="163.4">8</text>
<text x="247.6" y="163.4">DIN 7991 - M5 x 16</text>
<text x="306.7" y="163.5">Countersunk Screw</text>
<text x="232.4" y="168.7">2</text>
<text x="241.5" y="168.7">2</text>
<text x="247.6" y="168.8">Tapa Ventilador SMC</text>
<text x="306.7" y="168.8">Tapa Ventilador SMC</text>
<text x="232.4" y="174">3</text>
<text x="232.4" y="179.3">4</text>
<text x="241.5" y="174">1</text>
<text x="241.5" y="179.4">2</text>
<text x="247.6" y="174">V03_SIL_D04_CARC-DEL_CENTRAL</text>
<text x="247.6" y="179.5">Ventilador SMC-SILVER</text>
<text x="306.7" y="174.1">Carcasa de fibra frontal</text>
<text x="306.7" y="179.5">Ventilador SMC-SILVER</text>
</g>
<text font-size="3.1" x="352.4" y="275">SMK_SLVSMC_BLOWERSHELL-ENS01</text>
<g font-size="2.4">
<text x="271.2" y="259.7">SCALE:</text>
<text x="350.6" y="260.8">DRAWN: Carlos Ruiz Madrigal</text>
<text x="391.2" y="260.6">28/05/2015</text>
<text x="350.6" y="267">CHECKED: Antonio Garcia</text>
<text x="391.2" y="266.7">01/06/2015</text>
<text x="350.6" y="271.4">DWG NO:</text>
<text x="351.6" y="279.3">REV</text>
<text x="372" y="279.4">SIZE</text>
<text x="391" y="279.6">SHEET</text>
<text x="377.9" y="283.8">A3</text>
<text x="398.3" y="283.8">1 /1</text>
</g>
</svg>
